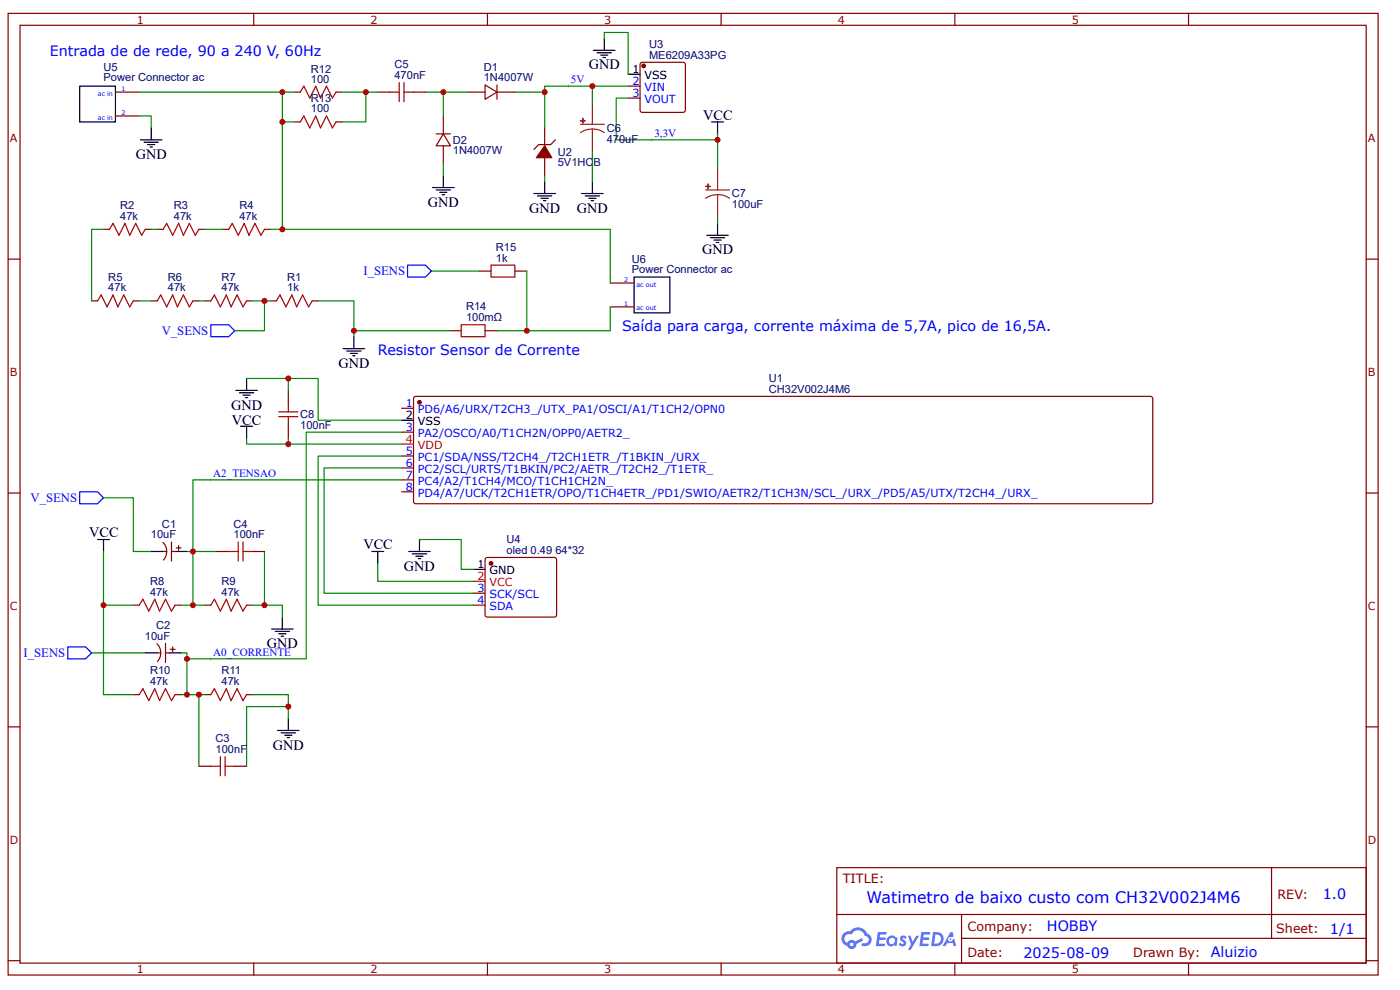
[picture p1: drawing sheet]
<svg xmlns="http://www.w3.org/2000/svg" width="297mm" height="210mm" viewBox="0 0 297 210" stroke-linecap="round" stroke-linejoin="round" font-family="sans-serif">
<g fill="none" stroke="#800" stroke-width=".25">
<path d="M1.7 2.8h290.7v203.9h-290.7zM4.3 5.4h285.5v198.8h-285.5zM53.8 2.8v2.6M103.4 2.8v2.6M153 2.8v2.6M202.6 2.8v2.6M252.1 2.8v2.6M1.7 54.9h2.6M289.8 54.9h2.6M1.7 104.5h2.6M289.8 104.5h2.6M1.7 154.1h2.6"/>
<path d="M289.8 154.1h2.6M177.5 184h112.3v20.2h-112.3zM177.6 193.9h112.1M204 198.9h85.7M204 193.9v10.1M269.8 184v14.9M1.7 203.7h2.6M53.8 204.2v2.5M103.4 204.2v2.5M153 204.2v2.5M202.6 204.2v2.5M252.1 204.2v2.5"/>
<path d="M289.8 203.7h2.6"/>
</g>
<g fill="#58f">
<path d="M191.1 198.5l.5-.2 .4 .1 .3 .3-.2 .4a.33 .33 0 0 0-.3-.3 .33 .33 0 0 0-.3 .1v.1a.85 .85 0 0 1 .7 .7 .85 .85 0 0 1-.3 .8l-.7 .1-.6-.4 .4-.4 .5 .3 .2-.1v-.2a.88 .88 0 0 1-.6-1.3z"/>
<path d="M192.6 198.4h.6l.4 1.3 .8-1.3h.6l-1.8 3h-.6l.7-1.1z"/>
<path d="M186.2 197.6h1.7l.2 .1-.1 .4h-1.3l-.1 .7h1.1l.2 .2-.2 .3h-1.1l-.2 .8h1.3l.1 .2-.1 .2-1.9 .1z"/>
<path d="M195.5 197.6h1.6l.2 .1v.4h-1.3l-.1 .7h1.1l.2 .2-.3 .3h-1.1l-.1 .8h1.2l.1 .2-.1 .2-1.9 .1z"/>
<path d="M201.6 197.6h.5l.2 .9-.4 .2a.49 .49 0 0 0-.7 .2 .49 .49 0 0 0 .3 .7 .49 .49 0 0 0 .6-.4l.4-.2 .4 1.6h-.6l-.2-.7h-1.2l-.3 .7h-.6z"/>
<path d="M197.9 197.6l-.4 3h1a1.51 1.51 0 0 0 1.7-1.5 1.51 1.51 0 0 0-1.8-1.5zM198.4 198.1a1.02 1.02 0 0 1 1.2 1.2 1.02 1.02 0 0 1-1.4 .8z"/>
<path d="M188.5 198.6a1.11 1.11 0 0 0-.3 1.6 1.11 1.11 0 0 0 1.6 .2l.4 .2 .2-1.7-.4-.2a1.01 1.01 0 0 0-1.5-.1zM188.5 199.5a.66 .66 0 0 1 1.3 0 .66 .66 0 0 1-1.3 0z"/>
<path d="M179 197.9a1.58 1.58 0 0 0 .7 2.6 1.01 1.01 0 0 0 1.2 .7 1.01 1.01 0 0 0 .8-1.1l1.4-.7-.3-.5-1.4 .7a1.02 1.02 0 0 0-1.7 .3 .99 .99 0 0 1-.4-1.4 .99 .99 0 0 1 1.4-.3 1.48 1.48 0 0 1 1.5-1 1.48 1.48 0 0 1 1.3 1.2 .82 .82 0 0 1 .8 1.1 .82 .82 0 0 1-1.2 .5l-.3 .1v.3a1.4 1.4 0 0 0 2-.6 1.4 1.4 0 0 0-.9-1.9 2.19 2.19 0 0 0-3.6-.5l-.8 .1zM180.3 200.2a.4 .4 0 0 1 .8 0 .4 .4 0 0 1-.8 0z"/>
<circle cx="201.6" cy="199.1" r=".19"/>
</g>
<path d="M87.9 84.2l.3-.2h156l.3 .3 .1 .2v21.9l-.3 .3-.2 .1h-156l-.3-.2-.1-.3v-21.8z" fill="none" stroke="#800" stroke-width=".25"/>
<circle cx="89" cy="85.3" r=".38" fill="#800"/>
<g fill="none" stroke="#800" stroke-width=".25">
<path d="M62.4 19.5h1.3M71.3 19.5h1.3M99.1 19.5h3.8M102.9 18l2.5 1.5-2.5 1.5zM105.4 19.5h3.8M105.4 18v3M62.4 25.9h1.3M71.3 25.9h1.3M92.5 28.4h3.1M94.1 28.4l1.5 2.5h-3.1zM94.1 24.6v3.8M94.1 30.9v3.8"/>
<path d="M22 48.6h1.2M30.8 48.6h1.3M33.3 48.6h1.3M42.2 48.6h1.3M47.3 48.6h1.2M56.1 48.6h1.3M19.4 63.8h1.3M28.3 63.8h1.2M32.1 63.8h1.2M40.9 63.8h1.3M43.5 63.8h1.2M52.3 63.8h1.3"/>
<path d="M57.4 63.8h1.2M66.2 63.8h1.3M85.2 86.6h2.5M85.2 91.6h2.5M85.2 96.7h2.5M85.2 99.2h2.5M85.2 101.7h2.5M85.2 104.3h2.5M28.3 128.3h1.2M37.1 128.3h1.3M43.5 128.3h1.2M52.3 128.3h1.3"/>
<path d="M28.3 147.3h1.2M37.1 147.3h1.3M43.5 147.3h1.2M52.3 147.3h1.3"/>
<circle cx="89" cy="85.3" r=".38"/>
</g>
<g fill="none" stroke="#000" stroke-width=".25">
<path d="M91.8 39.8h4.5M94.1 37.2v2.6M92.5 40.3h3.1M93.3 40.8h1.5M93.8 41.3h.5M72.8 73.9h4.6M73.6 74.4h3M74.3 74.9h1.5M74.8 75.4h.5M75.1 71.4v2.5M50 82.8h4.6M50.8 83.3h3"/>
<path d="M51.6 83.8h1.5M52.1 84.3h.5M52.3 80.2v2.6M85.2 89.1h2.5M20.7 114.4h2.5M22 114.4v2.5M57.6 133.4h4.6M58.4 133.9h3M59.1 134.4h1.6M59.6 134.9h.6M59.9 130.8v2.6M58.9 154.9h4.5"/>
<path d="M59.6 155.4h3.1M60.4 155.9h1.5M60.9 156.4h.5M61.2 152.3v2.6"/>
</g>
<path d="M85.2 94.2h2.5" fill="none" stroke="#f00" stroke-width=".25"/>
<g fill="none" stroke="#080" stroke-width=".25">
<path d="M62.4 19.5h-2.5v6.4h2.5M72.6 19.5h5v6.4h-5M90.3 19.5h3.8M99.1 19.5h-5v5.1M59.9 25.9v22.7h-2.5M94.1 34.7v2.5M22 48.6h-2.6v15.2M32.1 48.6h1.2M43.5 48.6h3.8M29.5 63.8h2.6M42.2 63.8h1.3M53.6 63.8h3.8"/>
<path d="M67.5 63.8h7.6v7.6M52.3 80.2h15.2v8.9h17.7M22 116.9v11.4h6.3M40.9 116.9h5.1M56.1 116.9v11.4h3.8v2.5M85.2 101.7h-44.3v26.6M22 128.3v19h6.3M38.4 138.4h1.3v8.9M38.4 128.3h5.1M38.4 147.3h5.1M42.2 147.3v15.1M53.6 147.3h7.6v5"/>
<path d="M61.2 149.8h-8.9v12.6"/>
</g>
<g fill="none" stroke="#a00000" stroke-width=".25">
<path d="M63.7 19.5l.8-1.2 1.2 2.5 1.3-2.5 1 2.5 1.3-2.5 1.2 2.5 .8-1.3M63.7 25.9l.8-1.3 1.2 2.5 1.3-2.5 1 2.5 1.3-2.5 1.2 2.5 .8-1.2M23.2 48.6l.8-1.2 1.2 2.5 1.3-2.5 1 2.5 1.3-2.5 1.3 2.5 .7-1.3M34.6 48.6l.8-1.2 1.2 2.5 1.3-2.5 1 2.5 1.3-2.5 1.2 2.5 .8-1.3M48.5 48.6l.8-1.2 1.2 2.5 1.3-2.5 1 2.5 1.3-2.5 1.2 2.5 .8-1.3M20.7 63.8l.8-1.3 1.2 2.6 1.3-2.6 1 2.6 1.3-2.6 1.2 2.6 .8-1.3M33.3 63.8l.8-1.3 1.3 2.6 1.2-2.6 1 2.6 1.3-2.6 1.3 2.6 .7-1.3M44.7 63.8l.8-1.3 1.2 2.6 1.3-2.6 1 2.6 1.3-2.6 1.3 2.6 .7-1.3M58.6 63.8l.8-1.3 1.3 2.6 1.2-2.6 1 2.6 1.3-2.6 1.3 2.6 .7-1.3M29.5 128.3l.8-1.3 1.3 2.6 1.2-2.6 1 2.6 1.3-2.6 1.3 2.6 .7-1.3M44.7 128.3l.8-1.3 1.2 2.6 1.3-2.6 1 2.6 1.3-2.6 1.3 2.6 .7-1.3M29.5 147.3l.8-1.3 1.3 2.5 1.2-2.5 1 2.5 1.3-2.5 1.3 2.5 .7-1.2"/>
<path d="M44.7 147.3l.8-1.3 1.2 2.5 1.3-2.5 1 2.5 1.3-2.5 1.3 2.5 .7-1.2"/>
</g>
<path d="M115.6 30.9l1.5 2.5h-3.3z" fill="#800"/>
<path d="M135.9 13.4l.4-.2h8.6l.4 .2 .1 .3v9.6l-.1 .4-.4 .1h-8.6l-.4-.1-.1-.4v-9.6zM115.6 30.9l1.5 2.5h-3.3zM115.6 27.1v3.8M115.6 33.4v3.8M117.8 29.6l-1 1.1h-2.5l-1 1" fill="none" stroke="#800" stroke-width=".25"/>
<path d="M109.2 19.5h6.4v7.6M115.6 37.2v1.3" fill="none" stroke="#080" stroke-width=".25"/>
<path d="M115.6 38.5v2.5M113.3 41h4.5M114 41.5h3.1M114.8 42h1.5M115.3 42.5h.5" fill="none" stroke="#000" stroke-width=".25"/>
<circle cx="136.5" cy="14" r=".38" fill="#800"/>
<g fill="none" stroke="#800" stroke-width=".25">
<path d="M133.3 18.3h2.5M133.3 20.8h2.5"/>
<circle cx="136.5" cy="14" r=".38"/>
</g>
<g fill="none" stroke="#000" stroke-width=".25">
<path d="M125.9 10.7h4.6M126.7 11.2h3M127.4 11.7h1.6M127.9 12.2h.6M128.2 8.1v2.6M133.3 15.7h2.5M125.7 38.5v2.5M151 25.9h2.5M152.2 25.9v2.5M123.4 41h4.5M124.2 41.5h3M124.9 42h1.5"/>
<path d="M125.4 42.5h.5M150 49.9h4.5M150.7 50.4h3M151.5 50.9h1.5M152 51.4h.5M152.2 47.4v2.5M51 90.4h2.6M52.3 90.4v2.5"/>
</g>
<path d="M125.7 18.3v3.8M128.2 8.1v-1.2h5.1v8.8M133.3 18.3h-17.7v1.2M125.7 32.2v6.3M133.3 20.8h-2.6v8.8h21.5v-1.2M152.2 29.6v6.4M152.2 46.1v1.3M52.3 92.9v1.3h32.9" fill="none" stroke="#080" stroke-width=".25"/>
<path d="M120.6 18v.5zM120.4 18.3h.5z" fill="#000"/>
<path d="M123.1 26.4h5.1M125.7 27.4a4.1 4.1 0 0 1 2.5 .7M125.7 27.4a4.1 4.1 0 0 0-2.6 .7M125.7 22.1v4.3M125.7 27.4v4.8" fill="none" stroke="#8d2323" stroke-width=".25"/>
<path d="M123.1 25.6h1.1z" fill="#8d2323"/>
<path d="M123.1 25.6h1.1z" fill="none" stroke="#8d2323" stroke-width=".25"/>
<path d="M123.6 25.1l.1 1z" fill="#8d2323"/>
<path d="M123.6 25.1l.1 1zM152.2 36v4.3M149.7 40.3h5.1M152.2 41.3a4.1 4.1 0 0 1 2.6 .7M152.2 41.3a4.1 4.1 0 0 0-2.5 .7M152.2 41.3v4.8" fill="none" stroke="#8d2323" stroke-width=".25"/>
<path d="M149.7 39.5h1z" fill="#8d2323"/>
<path d="M149.7 39.5h1z" fill="none" stroke="#8d2323" stroke-width=".25"/>
<path d="M150.2 39v1z" fill="#8d2323"/>
<path d="M150.2 39v1z" fill="none" stroke="#8d2323" stroke-width=".25"/>
<path d="M97.8 68.9h5.1v2.5h-5.1z" fill="none" stroke="#a00000" stroke-width=".25"/>
<path d="M95.3 70.1h2.5M102.9 70.1h2.5M103.1 118.3l.3-.1h14.2l.3 .1 .2 .4v11.6l-.2 .4-.3 .1h-14.2l-.3-.1-.2-.4v-11.6z" fill="none" stroke="#800" stroke-width=".25"/>
<path d="M75.1 70.1h20.2" fill="none" stroke="#080" stroke-width=".25"/>
<circle cx="104.2" cy="119.4" r=".38" fill="#800"/>
<g fill="none" stroke="#800" stroke-width=".25">
<path d="M24.5 19.5h5M80.1 19.5h2.6M87.7 19.5h2.6M24.5 24.6h5M101.6 57.5h2.6M109.2 57.5h2.6M129.5 65.1h5M129.5 60h5M61.2 82.8v2.5M61.2 90.4v2.5M34.6 115a2.72 2.72 0 0 1 .1 3.7M34.6 116.9h.8"/>
<path d="M36.4 116.9h.7M36.4 114.9v4M37.4 116.2h1M37.9 115.7v1M46 116.9h2.5M53.6 116.9h2.5M33.3 136.5a2.72 2.72 0 0 1 .1 3.7M33.3 138.4h.8M35.1 136.4v4M35.1 138.4h.8M36.1 137.7h1M36.6 137.2v1"/>
<path d="M100.4 125.8h2.5M100.4 128.3h2.5M42.2 162.4h2.5M49.8 162.4h2.5"/>
<circle cx="104.2" cy="119.4" r=".38"/>
</g>
<g fill="none" stroke="#000" stroke-width=".25">
<path d="M16.9 18.3h7.6v7.6h-7.6zM29.8 29.6h4.6M30.6 30.2h3M31.3 30.7h1.5M31.8 31.2h.5M32.1 27.1v2.5M134.5 58.7h7.6v7.6h-7.6zM32.1 116.9h2.5M37.1 116.9h2.6M78.9 116.9h2.5M80.1 116.9v2.5M86.7 116.9h4.6"/>
<path d="M87.5 117.4h3M88.2 117.9h1.6M88.7 118.4h.5M89 114.4v2.5M30.8 138.4h2.5M35.9 138.4h2.5M100.4 120.7h2.5"/>
</g>
<path d="M100.4 123.2h2.5" fill="none" stroke="#f00" stroke-width=".25"/>
<g fill="none" stroke="#080" stroke-width=".25">
<path d="M29.5 19.5h30.4M77.6 19.5h2.5M29.5 24.6h2.6v2.5M59.9 48.6h69.6v11.4M91.5 57.5h10.1M111.8 57.5v12.6h-6.4M56.1 63.8v6.3h-6.3M129.5 65.1v5h-17.7M61.2 80.2v2.6M61.2 92.9v1.3M85.2 96.7h-17.7v31.6h32.9M85.2 99.2h-16.4v26.6h31.6"/>
<path d="M85.2 91.6h-20.2v48.1h-25.3M22 105.5h6.3v11.4h3.8M39.7 116.9h1.2M80.1 119.4v3.8h20.3M89 114.4h8.8v6.3h2.6M19.4 138.4h11.4M53.6 128.3h2.5"/>
</g>
<path d="M86.5 56.2h3.8l1.2 1.3-1.2 1.2h-3.8zM44.7 68.9h3.8l1.3 1.2-1.3 1.3h-3.8zM16.9 104.3h3.8l1.3 1.2-1.3 1.3h-3.8zM14.4 137.2h3.8l1.2 1.2-1.2 1.3h-3.8z" fill="none" stroke="#00f" stroke-width=".25"/>
<g fill="none" stroke="#a00000" stroke-width=".25">
<path d="M82.7 19.5h2M84.7 17.5v4.1M85.7 19.5h2M85.7 17.5v4.1M104.2 56.2h5v2.5h-5zM59.1 88.3h4.1M59.1 87.3h4.1M61.2 85.3v2M61.2 88.3v2.1M48.5 116.9h2M50.5 114.9v4M51.6 116.9h2"/>
<path d="M51.6 114.9v4M44.7 162.4h2M46.7 160.4v4.1M47.8 162.4h2M47.8 160.4v4.1"/>
</g>
<g fill="#000">
<path d="M138.3 29.4v.5zM138.1 29.6h.5z"/>
<path d="M44.7 101.5v.5zM44.5 101.7h.5z"/>
<path d="M44.7 139.4v.5zM44.5 139.7h.5z"/>
</g>
<g fill="#c00">
<circle cx="22" cy="128.3" r=".63"/>
<circle cx="39.7" cy="147.3" r=".63"/>
<circle cx="40.9" cy="128.3" r=".63"/>
<circle cx="40.9" cy="116.9" r=".63"/>
<circle cx="42.2" cy="147.3" r=".63"/>
<circle cx="61.2" cy="149.8" r=".63"/>
<circle cx="94.1" cy="19.5" r=".63"/>
<circle cx="59.9" cy="25.9" r=".63"/>
<circle cx="115.6" cy="19.5" r=".63"/>
<circle cx="125.7" cy="18.3" r=".63"/>
<circle cx="152.2" cy="29.6" r=".63"/>
<circle cx="75.1" cy="70.1" r=".63"/>
<circle cx="61.2" cy="80.2" r=".63"/>
<circle cx="61.2" cy="94.2" r=".63"/>
<circle cx="56.1" cy="128.3" r=".63"/>
<circle cx="39.7" cy="139.7" r=".63"/>
<circle cx="111.8" cy="70.1" r=".63"/>
<circle cx="59.9" cy="48.6" r=".63"/>
<circle cx="59.9" cy="19.5" r=".63"/>
<circle cx="77.6" cy="19.5" r=".63"/>
<circle cx="56.1" cy="63.8" r=".63"/>
</g>
<text font-size="3.4" fill="#00f" x="183.8" y="191.5">Watimetro de baixo custo com CH32V002J4M6</text>
<g font-size="3" fill="#00f">
<text x="10.6" y="11.9">Entrada de de rede, 90 a 240 V, 60Hz</text>
<text x="132" y="70.1">Saída para carga, corrente máxima de 5,7A, pico de 16,5A.</text>
<text x="80.1" y="75.2">Resistor Sensor de Corrente</text>
<text x="280.6" y="190.6">1.0</text>
<text x="222.1" y="197.5">HOBBY</text>
<text x="282.2" y="198">1/1</text>
<text x="217.1" y="203">2025-08-09</text>
<text x="256.9" y="203">Aluizio</text>
</g>
<g font-size="3">
<text x="124.9" y="14.7">GND</text>
<text x="149.2" y="25.4">VCC</text>
<text x="28.8" y="33.7">GND</text>
<text x="90.8" y="43.8">GND</text>
<text x="112.3" y="45.1">GND</text>
<text x="122.4" y="45.1">GND</text>
<text x="148.9" y="53.9">GND</text>
<text x="71.8" y="78">GND</text>
<text x="49" y="86.8">GND</text>
<text x="49.2" y="90.1">VCC</text>
<text x="18.9" y="113.9">VCC</text>
<text x="77.1" y="116.4">VCC</text>
<text x="85.7" y="121">GND</text>
<text x="56.6" y="137.4">GND</text>
<text x="57.9" y="158.9">GND</text>
</g>
<g font-size="2.7" fill="#00f">
<text x="77.1" y="58.3">I_SENS</text>
<text x="34.3" y="71">V_SENS</text>
<text x="6.5" y="106.4">V_SENS</text>
<text x="5" y="139.3">I_SENS</text>
</g>
<g font-size="2.7" fill="#800">
<text x="178.8" y="187.2">TITLE:</text>
<text x="271" y="190.6">REV:</text>
<text x="205.3" y="197.4">Company:</text>
<text x="270.8" y="197.9">Sheet:</text>
<text x="205.3" y="202.9">Date:</text>
<text x="240.4" y="203">Drawn By:</text>
</g>
<g font-size="2.4" fill="#800">
<text x="29" y="5">1</text>
<text x="78.6" y="5">2</text>
<text x="128.2" y="5">3</text>
<text x="177.8" y="5">4</text>
<text x="227.4" y="5">5</text>
<text x="2.1" y="30.2">A</text>
<text x="290.2" y="30.2">A</text>
<text x="2.1" y="79.7">B</text>
<text x="290.2" y="79.7">B</text>
<text x="2.1" y="129.3">C</text>
<text x="290.2" y="129.3">C</text>
<text x="2.1" y="178.9">D</text>
<text x="290.2" y="178.9">D</text>
<text x="29" y="206.3">1</text>
<text x="78.6" y="206.3">2</text>
<text x="128.2" y="206.3">3</text>
<text x="177.8" y="206.3">4</text>
<text x="227.4" y="206.3">5</text>
</g>
<g font-size="2.4" fill="#000080">
<text x="137.7" y="10.2">U3</text>
<text x="22" y="17.2">Power Connector ac</text>
<text x="22" y="15">U5</text>
<text x="66" y="17.5">100</text>
<text x="66" y="15.4">R12</text>
<text x="83.7" y="16.7">470nF</text>
<text x="83.7" y="14.5">C5</text>
<text x="102.6" y="17.3">1N4007W</text>
<text x="102.6" y="15.1">D1</text>
<text x="137.7" y="12.4">ME6209A33PG</text>
<text x="66" y="23.8">100</text>
<text x="66" y="21.7">R13</text>
<text x="128.7" y="27.9">C6</text>
<text x="96.1" y="32.6">1N4007W</text>
<text x="96.1" y="30.5">D2</text>
<text x="118.3" y="35.3">5V1HC</text>
<text x="118.3" y="33">U2</text>
<text x="125.9" y="35.3">B</text>
<text x="128.7" y="30.2">470uF</text>
<text x="155.3" y="41.8">C7</text>
<text x="25.5" y="46.6">47k</text>
<text x="25.5" y="44.3">R2</text>
<text x="36.9" y="46.6">47k</text>
<text x="36.9" y="44.3">R3</text>
<text x="50.8" y="46.6">47k</text>
<text x="50.8" y="44.3">R4</text>
<text x="155.3" y="44.2">100uF</text>
<text x="105.2" y="53.2">R15</text>
<text x="23" y="59.5">R5</text>
<text x="35.6" y="59.5">R6</text>
<text x="47" y="59.5">R7</text>
<text x="60.9" y="59.5">R1</text>
<text x="105.2" y="55.5">1k</text>
<text x="134" y="58">Power Connector ac</text>
<text x="134" y="55.7">U6</text>
<text x="23" y="61.8">47k</text>
<text x="35.6" y="61.8">47k</text>
<text x="47" y="61.8">47k</text>
<text x="60.9" y="61.8">1k</text>
<text x="98.9" y="65.8">R14</text>
<text x="98.9" y="68.1">100mΩ</text>
<text x="163.1" y="83.3">CH32V002J4M6</text>
<text x="163.1" y="81">U1</text>
<text x="63.7" y="88.6">C8</text>
<text x="63.7" y="91">100nF</text>
<text x="34.4" y="111.9">C1</text>
<text x="49.5" y="111.9">C4</text>
<text x="32" y="114.1">10uF</text>
<text x="49.5" y="114.1">100nF</text>
<text x="107.5" y="117.4">oled 0.49</text>
<text x="107.5" y="115">U4</text>
<text x="117.8" y="117.4">64*32</text>
<text x="31.8" y="124">R8</text>
<text x="47" y="124">R9</text>
<text x="31.8" y="126.3">47k</text>
<text x="47" y="126.3">47k</text>
<text x="30.7" y="135.6">10uF</text>
<text x="33.1" y="133.4">C2</text>
<text x="31.8" y="143">R10</text>
<text x="47" y="143">R11</text>
<text x="31.8" y="145.3">47k</text>
<text x="47" y="145.3">47k</text>
<text x="45.7" y="159.7">100nF</text>
<text x="45.7" y="157.4">C3</text>
</g>
<g font-size="2.4" fill="#00f">
<text x="121.1" y="17.6">5V</text>
<text x="134.2" y="18">2</text>
<text x="134.2" y="20.5">3</text>
<text x="136.7" y="19.3">VIN</text>
<text x="136.7" y="21.8">VOUT</text>
<text x="138.8" y="29">3,3V</text>
<text x="86.1" y="86.3">1</text>
<text x="88.7" y="87.6">PD6/A6/URX/T2CH3_/UTX_PA1/OSCI/A1/T1CH2/OPN0</text>
<text x="86.1" y="91.4">3</text>
<text x="88.7" y="92.6">PA2/OSCO/A0/T1CH2N/OPP0/AETR2_</text>
<text x="45.2" y="101.1">A2_TENSAO</text>
<text x="86.1" y="96.4">5</text>
<text x="86.1" y="99">6</text>
<text x="86.1" y="101.5">7</text>
<text x="88.7" y="97.7">PC1/SDA/NSS/T2CH4_/T2CH1ETR_/T1BKIN_/URX_</text>
<text x="88.7" y="100.2">PC2/SCL/URTS/T1BKIN/PC2/AETR_/T2CH2_/T1ETR_</text>
<text x="86.1" y="104">8</text>
<text x="88.7" y="102.8">PC4/A2/T1CH4/MCO/T1CH1CH2N_</text>
<text x="88.7" y="105.3">PD4/A7/UCK/T2CH1ETR/OPO/T1CH4ETR_/PD1/SWIO/AETR2/T1CH3N/SCL_/URX_/PD5/A5/UTX/T2CH4_/URX_</text>
<text x="101.3" y="125.5">3</text>
<text x="101.3" y="128">4</text>
<text x="103.8" y="126.8">SCK/SCL</text>
<text x="103.8" y="129.3">SDA</text>
<text x="45.2" y="139.1">A0_CORRENTE</text>
</g>
<g font-size="2.4">
<text x="134.2" y="15.5">1</text>
<text x="136.7" y="16.7">VSS</text>
<text x="86.1" y="88.8">2</text>
<text x="88.7" y="90.1">VSS</text>
<text x="101.3" y="120.5">1</text>
<text x="103.8" y="121.7">GND</text>
</g>
<g font-size="2.4" fill="#f00">
<text x="86.1" y="93.9">4</text>
<text x="88.7" y="95.2">VDD</text>
<text x="101.3" y="123">2</text>
<text x="103.8" y="124.3">VCC</text>
</g>
<g font-size="1.3" fill="#00f">
<text x="20.8" y="20.3">ac in</text>
<text x="25.8" y="19.3">1</text>
<text x="20.8" y="25.4">ac in</text>
<text x="25.8" y="24.3">2</text>
<text x="132.4" y="59.8">2</text>
<text x="132.4" y="64.8">1</text>
<text x="135" y="65.8">ac out</text>
<text x="135" y="60.8">ac out</text>
</g>
</svg>
